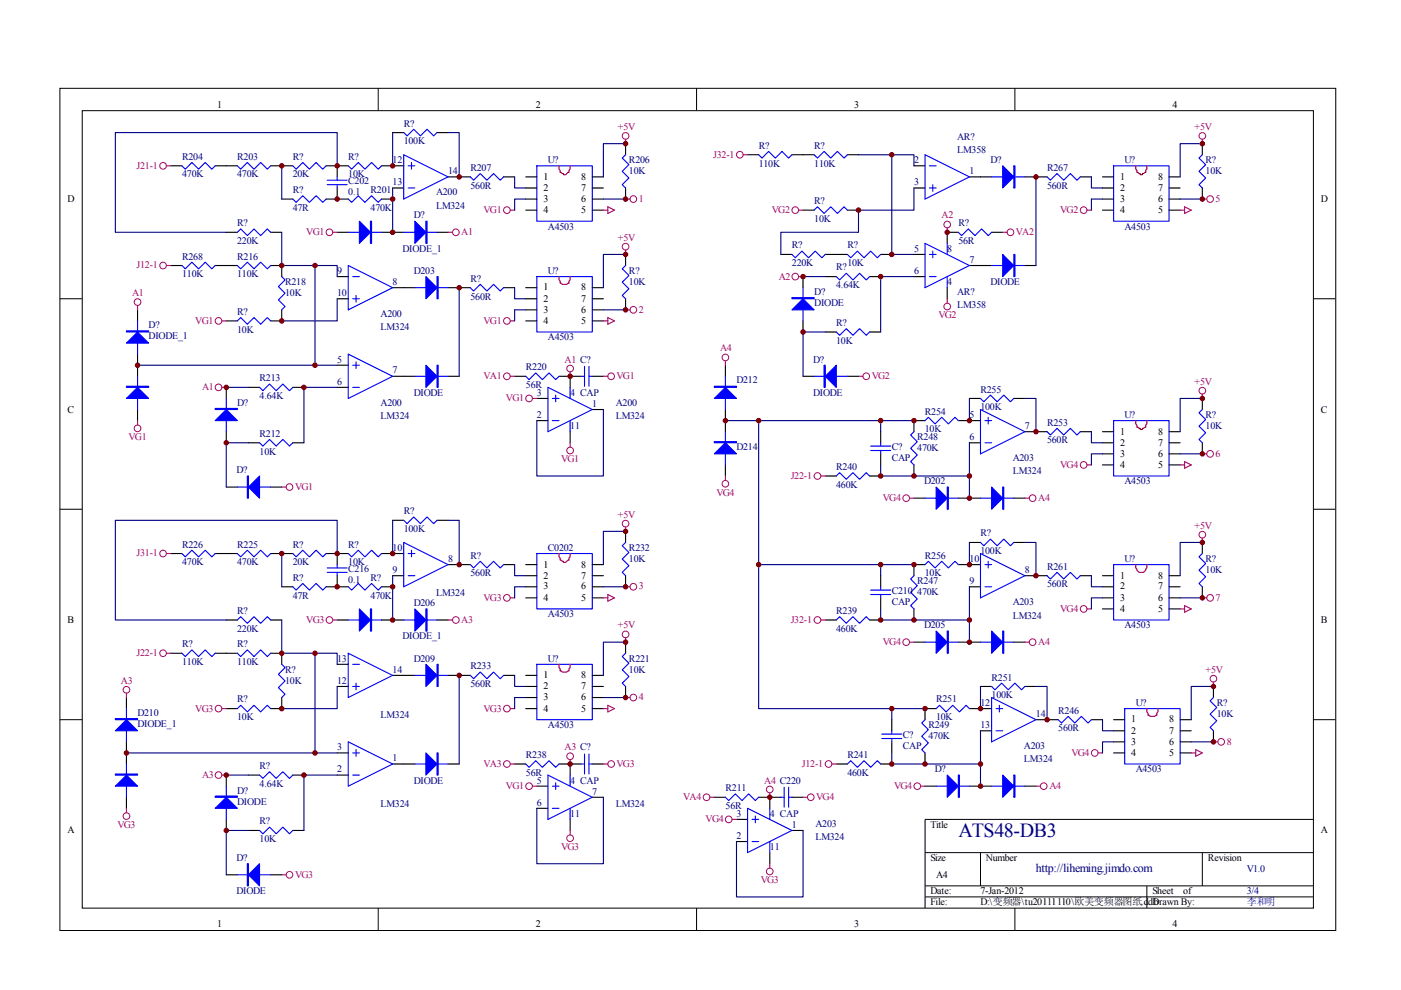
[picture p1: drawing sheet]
<svg xmlns="http://www.w3.org/2000/svg" width="297mm" height="210mm" viewBox="0 0 297 210" stroke-linecap="round" stroke-linejoin="round" font-family="sans-serif">
<g fill="none" stroke="#000" stroke-width=".21">
<path d="M12.7 18.7h270.5v178.6h-270.5zM80.2 18.7v4.7M147.7 18.7v4.7M215.2 18.7v4.7M17.4 23.5h261.1v169h-261.1zM12.7 63.3h4.7M278.4 63.3h4.7M12.7 108h4.7M278.4 108h4.7M12.7 152.6h4.7M278.4 152.6h4.7M278.4 173.7h-82.3v18.8"/>
<path d="M80.2 192.5v4.7M147.7 192.5v4.7M196.1 180.8h82.3M196.1 187.8h82.3M196.1 190.2h82.3M207.9 180.8v7M215.2 192.5v4.7M243.2 187.8v4.7M254.9 180.8v7"/>
</g>
<g fill="none" stroke="#00f" stroke-width=".23">
<path d="M38.6 35.2l.7 .7 1.4-1.4 1.4 1.4 1.4-1.4 1.4 1.4 .7-.7M50.3 35.2l.7 .7 1.4-1.4 1.5 1.4 1.4-1.4 1.4 1.4 .7-.7M62.1 35.2l.7 .7 1.4-1.4 1.4 1.4 1.4-1.4 1.4 1.4 .7-.7M69.4 38.2h4.2M69.4 39.2h4.2M71.5 37.5v.7M71.5 39.2v.7M73.8 35.2l.7 .7 1.5-1.4 1.4 1.4 1.4-1.4 1.4 1.4 .7-.7M85.6 28.1l.7 .7 1.4-1.4 1.4 1.4 1.4-1.4 1.4 1.4 .8-.7M85.6 32.8l9.4 4.7-9.4 4.7zM86.5 39.9h1.5M86.5 35.2h1.5"/>
<path d="M87.2 34.5v1.4M99.7 37.5l.7 .7 1.4-1.4 1.4 1.4 1.4-1.4 1.5 1.4 .7-.7M113.8 35.2h11.8v11.7h-11.8zM132.6 32.8l-.7 .7 1.4 1.4-1.4 1.4 1.4 1.4-1.4 1.5 .7 .7M160.9 32.8l.7 .7 1.4-1.4 1.4 1.4 1.4-1.4 1.4 1.4 .7-.7M172.6 32.8l.7 .7 1.4-1.4 1.4 1.4 1.5-1.4 1.4 1.4 .7-.7M196.1 32.8l9.4 4.7-9.4 4.7zM197.1 39.9h1.4M197.1 35.2h1.4M197.8 39.2v1.4M210.2 37.5h7.1M222 37.5l.7 .7 1.4-1.4 1.4 1.4 1.4-1.4 1.4 1.4 .7-.7"/>
<path d="M236.1 35.2h11.8v11.7h-11.8zM254.9 32.8l-.7 .7 1.4 1.4-1.4 1.4 1.4 1.4-1.4 1.5 .7 .7M38.6 56.3l.7 .7 1.4-1.4 1.4 1.4 1.4-1.4 1.4 1.4 .7-.7M50.3 56.3l.7 .7 1.4-1.4 1.5 1.4 1.4-1.4 1.4 1.4 .7-.7M50.3 49.3l.7-.8 1.4 1.5 1.5-1.5 1.4 1.5 1.4-1.5 .7 .8M59.7 58.6l.7 .7-1.4 1.5 1.4 1.4-1.4 1.4 1.4 1.4-.7 .7M62.1 42.2l.7 .7 1.4-1.4 1.4 1.4 1.4-1.4 1.4 1.4 .7-.7M73.8 42.2l.7 .7 1.5-1.4 1.4 1.4 1.4-1.4 1.4 1.4 .7-.7M73.8 56.3l9.4 4.7-9.4 4.7zM73.8 49.3h7.1M74.8 58.6h1.4M85.6 49.3h7.1"/>
<path d="M113.8 58.6h11.8v11.8h-11.8zM132.6 56.3l-.7 .7 1.4 1.4-1.4 1.4 1.4 1.4-1.4 1.4 .7 .7M167.9 53.9l.7 .8 1.4-1.5 1.4 1.5 1.4-1.5 1.5 1.5 .7-.8M172.6 44.6l.7-.7 1.4 1.4 1.4-1.4 1.5 1.4 1.4-1.4 .7 .7M177.3 58.6l.7 .7 1.4-1.4 1.4 1.4 1.5-1.4 1.4 1.4 .7-.7M179.7 53.9l.7 .8 1.4-1.5 1.4 1.5 1.4-1.5 1.4 1.5 .7-.8M196.1 51.6l9.4 4.7-9.4 4.7zM197.1 58.6h1.4M197.1 53.9h1.4M197.8 53.2v1.5M200.8 51.6v2.3M200.8 58.6v2.4"/>
<path d="M203.2 49.3l.7 .7 1.4-1.5 1.4 1.5 1.4-1.5 1.4 1.5 .7-.7M210.2 56.3h7.1M29.2 68v7.1M29.2 79.8v7M50.3 68l.7-.7 1.4 1.4 1.5-1.4 1.4 1.4 1.4-1.4 .7 .7M73.8 75.1l9.4 4.7-9.4 4.7zM74.8 77.4h1.4M74.8 63.3h1.4M75.5 62.6v1.4M75.5 76.7v1.4M88 79.8h7M88 61h7"/>
<path d="M99.7 61l.7 .7 1.4-1.4 1.4 1.4 1.4-1.4 1.5 1.4 .7-.7M111.5 79.8l.7 .7 1.4-1.4 1.4 1.4 1.4-1.4 1.4 1.4 .7-.7M123.2 79.8h.7M123.9 77.7v4.2M124.9 79.8h.7M124.9 77.7v4.2M153.8 79.8v7M170.3 61v7M172.6 79.8h7.1M177.3 70.4l.7 .7 1.4-1.4 1.4 1.4 1.5-1.4 1.4 1.4 .7-.7M48 84.5v7M55 93.9l.7 .7 1.4-1.4 1.5 1.4 1.4-1.4 1.4 1.4 .7-.7"/>
<path d="M55 82.1l.7 .7 1.4-1.4 1.5 1.4 1.4-1.4 1.4 1.4 .7-.7M74.8 82.1h1.4M116.2 82.1l9.4 4.7-9.4 4.7zM117.1 89.2h1.4M117.1 84.5h1.4M117.8 83.8v1.4M120.9 82.1v2.4M120.9 89.2v2.3M153.8 91.5v7.1M184.6 94.6h4.2M184.6 95.5h4.2M186.7 93.9v.7"/>
<path d="M186.7 95.5v.7M193.8 91.5l-.7 .7 1.4 1.4-1.4 1.5 1.4 1.4-1.4 1.4 .7 .7M196.1 89.2l.7-.7 1.4 1.4 1.5-1.4 1.4 1.4 1.4-1.4 .7 .7M207.9 84.5l.7 .7 1.4-1.4 1.4 1.4 1.4-1.4 1.4 1.4 .7-.7M207.9 86.8l9.4 4.7-9.4 4.7zM208.8 89.2h1.4M208.8 93.9h1.4M209.5 88.5v1.4M222 91.5l.7 .7 1.4-1.4 1.4 1.4 1.4-1.4 1.4 1.4 .7-.7M236.1 89.2h11.8v11.7h-11.8zM254.9 86.8l-.7 .7 1.4 1.4-1.4 1.5 1.4 1.4-1.4 1.4 .7 .7M38.6 117.4l.7 .7 1.4-1.4 1.4 1.4 1.4-1.4 1.4 1.4 .7-.7"/>
<path d="M50.3 117.4l.7 .7 1.4-1.4 1.5 1.4 1.4-1.4 1.4 1.4 .7-.7M50.3 103.3h7.1M62.1 117.4l.7 .7 1.4-1.4 1.4 1.4 1.4-1.4 1.4 1.4 .7-.7M71.5 119.7v.7M73.8 117.4l.7 .7 1.5-1.4 1.4 1.4 1.4-1.4 1.4 1.4 .7-.7M85.6 110.3l.7 .7 1.4-1.4 1.4 1.4 1.4-1.4 1.4 1.4 .8-.7M85.6 115l9.4 4.7-9.4 4.7zM86.5 117.4h1.5M87.2 116.7v1.4M99.7 119.7l.7 .7 1.4-1.4 1.4 1.4 1.4-1.4 1.5 1.4 .7-.7M113.8 117.4h11.8v11.7h-11.8zM132.6 115l-.7 .7 1.4 1.4-1.4 1.4 1.4 1.4-1.4 1.5 .7 .7"/>
<path d="M177.3 100.9l.7-.7 1.4 1.4 1.4-1.4 1.5 1.4 1.4-1.4 .7 .7M196.1 119.7l.7-.7 1.4 1.4 1.5-1.4 1.4 1.4 1.4-1.4 .7 .7M196.1 105.6h7.1M207.9 115l.7 .7 1.4-1.4 1.4 1.4 1.4-1.4 1.4 1.4 .7-.7M207.9 117.4l9.4 4.7-9.4 4.7zM207.9 105.6h7M208.8 119.7h1.4M209.5 119v1.4M236.1 119.7h11.8v11.8h-11.8zM254.9 117.4l-.7 .7 1.4 1.4-1.4 1.4 1.4 1.4-1.4 1.4 .7 .7M38.6 138.5l.7 .7 1.4-1.4 1.4 1.4 1.4-1.4 1.4 1.4 .7-.7M50.3 138.5l.7 .7 1.4-1.4 1.5 1.4 1.4-1.4 1.4 1.4 .7-.7"/>
<path d="M50.3 131.5l.7-.7 1.4 1.4 1.5-1.4 1.4 1.4 1.4-1.4 .7 .7M62.1 124.4l.7 .7 1.4-1.4 1.4 1.4 1.4-1.4 1.4 1.4 .7-.7M69.4 120.4h4.2M69.4 121.4h4.2M71.5 121.4v.7M73.8 124.4l.7 .7 1.5-1.4 1.4 1.4 1.4-1.4 1.4 1.4 .7-.7M73.8 138.5l9.4 4.7-9.4 4.7zM73.8 131.5h7.1M85.6 131.5h7.1M86.5 122.1h1.5M132.6 138.5l-.7 .7 1.4 1.4-1.4 1.4 1.4 1.4-1.4 1.4 .7 .7M177.3 131.5l.7-.7 1.4 1.4 1.4-1.4 1.5 1.4 1.4-1.4 .7 .7"/>
<path d="M184.6 125.1h4.2M184.6 126.1h4.2M186.7 124.4v.7M186.7 126.1v.7M193.8 122.1l-.7 .7 1.4 1.4-1.4 1.4 1.4 1.4-1.4 1.4 .7 .7M196.1 136.2h7.1M207.9 136.2h7M208.8 124.4h1.4M222 122.1l.7 .7 1.4-1.4 1.4 1.4 1.4-1.4 1.4 1.4 .7-.7M26.8 150.2v7.1M50.3 150.2l.7-.7 1.4 1.4 1.5-1.4 1.4 1.4 1.4-1.4 .7 .7M59.7 140.9l.7 .7-1.4 1.4 1.4 1.4-1.4 1.4 1.4 1.4-.7 .7"/>
<path d="M73.8 157.3l9.4 4.7-9.4 4.7zM74.8 159.6h1.4M74.8 140.9h1.4M74.8 145.5h1.4M75.5 144.8v1.5M75.5 158.9v1.4M88 143.2h7M99.7 143.2l.7 .7 1.4-1.4 1.4 1.4 1.4-1.4 1.5 1.4 .7-.7M113.8 140.9h11.8v11.7h-11.8zM123.9 159.9v4.2M124.9 159.9v4.2M187 155.6h4.2"/>
<path d="M187 156.6h4.2M189.1 154.9v.7M189.1 156.6v.7M196.1 152.6l-.7 .7 1.4 1.4-1.4 1.4 1.4 1.4-1.4 1.4 .7 .7M198.5 150.2l.7-.7 1.4 1.4 1.4-1.4 1.4 1.4 1.4-1.4 .7 .7M210.2 145.5l.7 .8 1.5-1.5 1.4 1.5 1.4-1.5 1.4 1.5 .7-.8M210.2 147.9l9.4 4.7-9.4 4.7zM211.2 154.9h1.4M211.2 150.2h1.4M211.9 149.5v1.4M224.3 152.6l.8 .7 1.4-1.4 1.4 1.4 1.4-1.4 1.4 1.4 .7-.7M238.5 150.2h11.7v11.8h-11.7z"/>
<path d="M257.3 147.9l-.7 .7 1.4 1.4-1.4 1.4 1.4 1.4-1.4 1.4 .7 .7M26.8 162v7M48 166.7v7M55 176.1l.7 .7 1.4-1.4 1.5 1.4 1.4-1.4 1.4 1.4 .7-.7M55 164.3l.7 .7 1.4-1.4 1.5 1.4 1.4-1.4 1.4 1.4 .7-.7M74.8 164.3h1.4M88 162h7M111.5 162l.7 .7 1.4-1.4 1.4 1.4 1.4-1.4 1.4 1.4 .7-.7M116.2 164.3l9.4 4.7-9.4 4.7zM117.1 171.4h1.4M117.1 166.7h1.4M117.8 166v1.4"/>
<path d="M120.9 164.3v2.4M120.9 171.4v2.3M123.2 162h.7M124.9 162h.7M153.8 169l.7 .7 1.4-1.4 1.4 1.4 1.4-1.4 1.4 1.4 .8-.7M158.5 171.4l9.4 4.7-9.4 4.7zM159.4 178.4h1.5M159.4 173.7h1.5M160.1 173v1.4M163.2 171.4v2.3M163.2 178.4v2.4M165.6 169h.7"/>
<path d="M166.3 166.9v4.2M167.2 169h.7M167.2 166.9v4.2M179.7 162l.7-.7 1.4 1.4 1.4-1.4 1.4 1.4 1.4-1.4 .7 .7M198.5 166.7h7M210.2 166.7h7.1M50.3 185.5h7.1"/>
</g>
<g fill="none" stroke="#000" stroke-width=".23">
<path d="M36.2 35.2h2.4M45.6 35.2h4.7M57.4 35.2h4.7M69.1 35.2h4.7M71.5 35.2v2.3M71.5 39.9v2.3M80.9 35.2h4.7M83.2 39.9h2.4M83.2 28.1h2.4M92.7 28.1h2.3M95 37.5h4.7M106.8 37.5h2.3"/>
<path d="M111.5 37.5h2.3M111.5 39.9h2.3M125.6 37.5h2.3M125.6 39.9h2.3M132.6 30.5v2.3M132.6 39.9v2.3M158.5 32.8h2.4M167.9 32.8h4.7M179.7 32.8h2.3M193.8 39.9h2.3M193.8 35.2h2.3M205.5 37.5h4.7"/>
<path d="M217.3 37.5h4.7M229 37.5h2.4M233.8 37.5h2.3M233.8 39.9h2.3M247.9 37.5h2.3M247.9 39.9h2.3M254.9 30.5v2.3M254.9 39.9v2.3M36.2 56.3h2.4M45.6 56.3h4.7M48 49.3h2.3M57.4 56.3h2.3v2.3"/>
<path d="M57.4 49.3h2.3M59.7 42.2h2.4M69.1 42.2h4.7M71.5 58.6h2.3M71.5 49.3h2.3M80.9 42.2h2.3M80.9 49.3h4.7M92.7 49.3h2.3M111.5 42.2h2.3M111.5 44.6h2.3M125.6 42.2h2.3M125.6 44.6h2.3"/>
<path d="M132.6 53.9v2.4M165.6 53.9h2.3M170.3 44.6h2.3M170.3 58.6v2.4M175 58.6h2.3M175 53.9h4.7M179.7 44.6h2.3M184.4 58.6h2.3M186.7 53.9h2.4M193.8 58.6h2.3M193.8 53.9h2.3M203.2 49.3h-2.4v2.3"/>
<path d="M205.5 56.3h4.7M210.2 49.3h2.4M217.3 56.3h2.3M233.8 42.2h2.3M233.8 44.6h2.3M247.9 42.2h2.3M247.9 44.6h2.3M29.2 65.7v2.3M29.2 75.1v4.7M48 68h2.3M59.7 65.7v2.3h-2.3M71.5 63.3h2.3"/>
<path d="M71.5 77.4h2.3M83.2 61h4.8M83.2 79.8h4.8M95 61h4.7M95 79.8h2.4M106.8 61h2.3M109.1 79.8h2.4M111.5 61h2.3M111.5 63.3h2.3M111.5 65.7h2.3M111.5 68h2.3M118.5 79.8h4.7"/>
<path d="M120.9 79.8v2.3M125.6 61h2.3M125.6 63.3h2.3M125.6 65.7h2.3M125.6 68h2.3M125.6 79.8h2.3M132.6 63.3v2.4M153.8 77.4v2.4M170.3 79.8h2.3M170.3 68v2.4M175 70.4h2.3M179.7 79.8h2.3"/>
<path d="M184.4 70.4h2.3M200.8 61v2.3M29.2 86.8v2.4M48 82.1v2.4M48 91.5v2.4M52.7 82.1h2.3M52.7 93.9h2.3M62.1 82.1h2.3M62.1 93.9h2.3M71.5 82.1h2.3M113.8 89.2h2.4M113.8 84.5h2.4"/>
<path d="M120.9 91.5v2.4M125.6 86.8h2.3M153.8 86.8v4.7M153.8 98.6v2.3M186.7 91.5v2.4M186.7 96.2v2.4M193.8 98.6v2.3M196.1 89.2h-2.3v2.3M203.2 89.2h4.7M205.5 84.5h2.4M205.5 93.9h2.4M214.9 84.5h2.4"/>
<path d="M217.3 91.5h4.7M229 91.5h2.4M233.8 93.9h2.3M233.8 91.5h2.3M233.8 96.2h2.3M233.8 98.6h2.3M247.9 93.9h2.3M247.9 91.5h2.3M247.9 96.2h2.3M247.9 98.6h2.3M254.9 84.5v2.3M254.9 93.9v2.3"/>
<path d="M36.2 117.4h2.4M45.6 117.4h4.7M48 103.3h2.3M57.4 103.3h2.3M57.4 117.4h4.7M69.1 117.4h4.7M71.5 117.4v2.3M80.9 117.4h4.7M83.2 110.3h2.4M92.7 110.3h2.3M95 119.7h4.7M106.8 119.7h2.3"/>
<path d="M111.5 119.7h2.3M125.6 119.7h2.3M132.6 112.7v2.3M175 100.9h2.3M184.4 100.9h2.3M193.8 105.6h2.3M196.1 119.7h-2.3v2.4M203.2 119.7h4.7M203.2 105.6h4.7M205.5 115h2.4M214.9 105.6h2.4M214.9 115h2.4"/>
<path d="M254.9 115v2.4M36.2 138.5h2.4M45.6 138.5h4.7M48 131.5h2.3M57.4 138.5h2.3v2.4M57.4 131.5h2.3M59.7 124.4h2.4M69.1 124.4h4.7M71.5 131.5h2.3M71.5 122.1v2.3M80.9 124.4h2.3M80.9 131.5h4.7"/>
<path d="M83.2 122.1h2.4M92.7 131.5h2.3M111.5 122.1h2.3M111.5 124.4h2.3M111.5 126.8h2.3M125.6 122.1h2.3M125.6 124.4h2.3M125.6 126.8h2.3M132.6 122.1v2.3M132.6 136.2v2.3M175 131.5h2.3M184.4 131.5h2.3"/>
<path d="M186.7 122.1v2.3M186.7 126.8v2.3M193.8 129.1v2.4M193.8 136.2h2.3M203.2 136.2h4.7M205.5 124.4h2.4M214.9 136.2h2.4M217.3 122.1h4.7M229 122.1h2.4M233.8 122.1h2.3M233.8 124.4h2.3M233.8 126.8h2.3"/>
<path d="M233.8 129.1h2.3M247.9 122.1h2.3M247.9 124.4h2.3M247.9 126.8h2.3M247.9 129.1h2.3M254.9 124.4v2.4M26.8 147.9v2.3M26.8 157.3v4.7M48 150.2h2.3M59.7 147.9v2.3h-2.3M71.5 145.5h2.3M71.5 159.6h2.3"/>
<path d="M71.5 140.9h2.3M83.2 143.2h4.8M95 143.2h4.7M106.8 143.2h2.3M111.5 143.2h2.3M111.5 145.5h2.3M111.5 147.9h2.3M111.5 150.2h2.3M125.6 143.2h2.3M125.6 145.5h2.3M125.6 147.9h2.3M125.6 150.2h2.3"/>
<path d="M132.6 145.5v2.4M189.1 152.6v2.3M189.1 157.3v2.3M196.1 159.6v2.4M198.5 150.2h-2.4v2.4M205.5 150.2h4.7M207.9 145.5h2.3M207.9 154.9h2.3M217.3 145.5h2.3M219.6 152.6h4.7M231.4 152.6h2.4M236.1 159.6h2.4"/>
<path d="M236.1 154.9h2.4M236.1 152.6h2.4M236.1 157.3h2.4M250.2 159.6h2.4M250.2 154.9h2.4M250.2 152.6h2.4M250.2 157.3h2.4M257.3 145.5v2.4M257.3 154.9v2.4M26.8 169v2.4M48 164.3v2.4M48 173.7v2.4"/>
<path d="M52.7 164.3h2.3M52.7 176.1h2.3M62.1 164.3h2.3M62.1 176.1h2.3M71.5 164.3h2.3M83.2 162h4.8M95 162h2.4M109.1 162h2.4M113.8 171.4h2.4M113.8 166.7h2.4M118.5 162h4.7M120.9 162v2.3"/>
<path d="M120.9 173.7v2.4M125.6 162h2.3M125.6 169h2.3M151.4 169h2.4M156.2 178.4h2.3M156.2 173.7h2.3M160.9 169h4.7M163.2 169v2.4M167.9 169h2.4M167.9 176.1h2.4M177.3 162h2.4M186.7 162h2.4"/>
<path d="M196.1 166.7h2.4M205.5 166.7h4.7M217.3 166.7h2.3M48 185.5h2.3M57.4 185.5h2.3M163.2 180.8v2.3"/>
</g>
<path d="M118.5 35.2v.7l.3 .2v.5l.7 .2v.2a.74 .74 0 0 0 .9-.4h.2v-.5l.3-.2v-.7M240.8 35.2v.7l.2 .2v.5l.7 .2v.2h.5v-.2l.7-.2v-.5l.3-.2v-.7M118.5 58.6v.7l.3 .3v.5a1.97 1.97 0 0 0 1.8 0v-.5l.3-.3v-.7M240.8 89.2v.7l.2 .2v.5l.7 .2v.3h.5v-.3l.7-.2v-.5l.3-.2v-.7M118.5 117.4v.7l.3 .2v.5l.7 .2v.2a.74 .74 0 0 0 .9-.4h.2v-.5l.3-.2v-.7M240.8 119.7v.7l.2 .3a1.03 1.03 0 0 0 .9 .7 1.03 1.03 0 0 0 1-.5l.3-.5v-.7M118.5 140.9v.7l.3 .2v.5a2.01 2.01 0 0 0 1.8 0v-.5l.3-.2v-.7M243.2 150.2v.7l.2 .3v.5a1.97 1.97 0 0 0 1.9 0v-.5l.2-.3v-.7" fill="none" stroke="#f00" stroke-width=".23"/>
<g fill="none" stroke="#a1006a" stroke-width=".21">
<circle cx="34.6" cy="35.2" r=".71"/>
<circle cx="132.6" cy="28.8" r=".71"/>
<circle cx="156.9" cy="32.8" r=".71"/>
<circle cx="254.9" cy="28.8" r=".71"/>
<circle cx="34.6" cy="56.3" r=".7"/>
<circle cx="69.8" cy="49.2" r=".71"/>
<circle cx="96.7" cy="49.2" r=".71"/>
<circle cx="107.5" cy="44.6" r=".71"/>
<circle cx="132.6" cy="52.3" r=".71"/>
<circle cx="134.3" cy="42.2" r=".71"/>
<circle cx="168.6" cy="44.6" r=".7"/>
<circle cx="168.6" cy="58.6" r=".7"/>
<circle cx="200.8" cy="47.6" r=".7"/>
<circle cx="214.2" cy="49.2" r=".71"/>
<circle cx="229.8" cy="44.6" r=".71"/>
<circle cx="256.6" cy="42.2" r=".71"/>
<circle cx="29.2" cy="64" r=".71"/>
<circle cx="46.3" cy="68" r=".71"/>
<circle cx="107.5" cy="68" r=".71"/>
<circle cx="107.5" cy="79.8" r=".71"/>
<circle cx="120.9" cy="78.1" r=".71"/>
<circle cx="129.6" cy="79.8" r=".71"/>
<circle cx="134.3" cy="65.7" r=".71"/>
<circle cx="153.8" cy="75.8" r=".7"/>
<circle cx="183.7" cy="79.8" r=".71"/>
<circle cx="200.8" cy="65" r=".71"/>
<circle cx="29.2" cy="90.8" r=".71"/>
<circle cx="46.3" cy="82.1" r=".71"/>
<circle cx="112.2" cy="84.5" r=".71"/>
<circle cx="120.9" cy="95.5" r=".71"/>
<circle cx="229.8" cy="98.6" r=".71"/>
<circle cx="254.9" cy="82.8" r=".71"/>
<circle cx="256.6" cy="96.2" r=".71"/>
<circle cx="34.6" cy="117.4" r=".7"/>
<circle cx="61.4" cy="103.3" r=".7"/>
<circle cx="132.6" cy="111" r=".71"/>
<circle cx="153.8" cy="102.6" r=".7"/>
<circle cx="173.3" cy="100.9" r=".71"/>
<circle cx="192.1" cy="105.6" r=".7"/>
<circle cx="218.9" cy="105.6" r=".7"/>
<circle cx="254.9" cy="113.4" r=".71"/>
<circle cx="34.6" cy="138.5" r=".7"/>
<circle cx="69.8" cy="131.5" r=".7"/>
<circle cx="96.7" cy="131.5" r=".7"/>
<circle cx="107.5" cy="126.8" r=".71"/>
<circle cx="132.6" cy="134.5" r=".71"/>
<circle cx="134.3" cy="124.4" r=".71"/>
<circle cx="173.3" cy="131.5" r=".71"/>
<circle cx="192.1" cy="136.2" r=".7"/>
<circle cx="218.9" cy="136.2" r=".7"/>
<circle cx="229.8" cy="129.1" r=".71"/>
<circle cx="256.6" cy="126.8" r=".71"/>
<circle cx="26.8" cy="146.3" r=".71"/>
<circle cx="46.3" cy="150.2" r=".7"/>
<circle cx="107.5" cy="150.2" r=".71"/>
<circle cx="134.3" cy="147.9" r=".71"/>
<circle cx="232.1" cy="159.6" r=".71"/>
<circle cx="257.3" cy="143.9" r=".71"/>
<circle cx="258.9" cy="157.3" r=".71"/>
<circle cx="26.8" cy="173" r=".71"/>
<circle cx="46.3" cy="164.3" r=".7"/>
<circle cx="107.5" cy="162" r=".71"/>
<circle cx="112.2" cy="166.7" r=".71"/>
<circle cx="120.9" cy="160.3" r=".71"/>
<circle cx="120.9" cy="177.7" r=".71"/>
<circle cx="129.6" cy="162" r=".71"/>
<circle cx="149.8" cy="169" r=".71"/>
<circle cx="154.5" cy="173.7" r=".71"/>
<circle cx="163.2" cy="167.4" r=".71"/>
<circle cx="171.9" cy="169" r=".7"/>
<circle cx="175.7" cy="162" r=".7"/>
<circle cx="194.5" cy="166.7" r=".71"/>
<circle cx="221.3" cy="166.7" r=".71"/>
<circle cx="61.4" cy="185.5" r=".7"/>
<circle cx="163.2" cy="184.8" r=".71"/>
</g>
<g fill="none" stroke="#a1006a" stroke-width=".23">
<path d="M35.3 35.2h.9M132.6 29.5v1M157.6 32.8h.9M254.9 29.5v1M35.3 56.3h.9M70.5 49.3h1M95 49.3h.9M108.2 44.6h.9M127.9 44.6h1M128.9 43.9l1.4 .7-1.4 .7zM132.6 53v.9M132.6 42.2h1"/>
<path d="M169.3 44.6h1M169.3 58.6h1M200.8 48.3v1M212.6 49.3h.9M230.5 44.6h.9M250.2 44.6h1M251.2 43.9l1.4 .7-1.4 .7zM254.9 42.2h1M29.2 64.8v.9M47 68h1M108.2 68h.9M108.2 79.8h.9"/>
<path d="M120.9 78.8v1M127.9 68h1M127.9 79.8h1M128.9 67.3l1.4 .7-1.4 .7zM132.6 65.7h1M153.8 76.5v.9M182 79.8h1M200.8 63.3v1M29.2 89.2v.9M47 82.1h1M112.9 84.5h.9M120.9 93.9v.9"/>
<path d="M230.5 98.6h.9M250.2 98.6h1M251.2 97.9l1.4 .7-1.4 .7zM254.9 83.5v1M254.9 96.2h1M35.3 117.4h.9M59.7 103.3h1M132.6 111.7v1M153.8 100.9v1M174 100.9h1M192.8 105.6h1M217.3 105.6h.9"/>
<path d="M254.9 114.1v.9M35.3 138.5h.9M70.5 131.5h1M95 131.5h.9M108.2 126.8h.9M127.9 126.8h1M128.9 126.1l1.4 .7-1.4 .7zM132.6 135.2v1M132.6 124.4h1M174 131.5h1M192.8 136.2h1M217.3 136.2h.9"/>
<path d="M230.5 129.1h.9M250.2 129.1h1M251.2 128.4l1.4 .7-1.4 .7zM254.9 126.8h1M26.8 147v.9M47 150.2h1M108.2 150.2h.9M127.9 150.2h1M128.9 149.5l1.4 .7-1.4 .7zM132.6 147.9h1M232.8 159.6h1M252.6 159.6h.9"/>
<path d="M253.5 158.9l1.4 .7-1.4 .7zM257.3 157.3h.9M257.3 144.6v.9M26.8 171.4v.9M47 164.3h1M108.2 162h.9M112.9 166.7h.9M120.9 161.1v.9M120.9 176.1v.9M127.9 162h1M150.5 169h.9M155.2 173.7h1"/>
<path d="M163.2 168.1v.9M170.3 169h.9M176.4 162h.9M195.2 166.7h.9M219.6 166.7h1M59.7 185.5h1M163.2 183.1v1"/>
</g>
<g fill="none" stroke="#000080" stroke-width=".23">
<path d="M59.7 35.2v7M71.5 35.2v-7.1h-47v21.2h23.5M83.2 28.1v7.1M83.2 39.9v9.4M95 28.1h2.4v9.4M109.1 37.5v2.4h2.4M132.6 30.5h-4.7v7M182 32.8h11.8v2.4M189.1 32.8v21.1h4.7M193.8 39.9v4.7h-11.8v4.7h-16.4v4.6M219.6 37.5v18.8M231.4 37.5v2.4h2.4"/>
<path d="M254.9 30.5h-4.7v7M59.7 49.3v7h11.8v2.3M66.8 56.3v21.1h4.7M111.5 42.2h-2.4v2.4M127.9 42.2h4.7M132.6 53.9h-4.7v7.1M170.3 58.6h4.7M193.8 58.6h-7.1v11.8M233.8 42.2h-2.4v2.4M250.2 42.2h4.7M29.2 77.4h37.6M71.5 63.3v4.7h-11.8"/>
<path d="M97.4 61v18.8M109.1 61v2.3h2.4M111.5 65.7h-2.4v2.3M127.9 65.7h4.7M175 70.4h-4.7v9.4M48 82.1h4.7M52.7 93.9h-4.7v9.4M71.5 82.1h-7.1v11.8M127.9 86.8v14.1h-14.1v-11.7M153.8 89.2h40M160.9 89.2v61h35.2M186.7 89.2v2.3"/>
<path d="M205.5 93.9v7h-18.8v-2.3M205.5 84.5v4.7M217.3 84.5h2.3v7M231.4 91.5v2.4h2.4M233.8 96.2h-2.4v2.4M250.2 96.2h4.7M254.9 84.5h-4.7v7M59.7 117.4v7M71.5 117.4v-7.1h-47v21.2h23.5M83.2 110.3v7.1M95 110.3h2.4v9.4M109.1 119.7v2.4h2.4"/>
<path d="M132.6 112.7h-4.7v7M160.9 119.7h32.9M186.7 119.7v2.4M205.5 100.9v4.7M205.5 115v4.7M217.3 115h2.3v7.1M254.9 115h-4.7v7.1M59.7 131.5v7h11.8v2.4M66.8 138.5v21.1h4.7M83.2 122.1v9.4M111.5 124.4h-2.4v2.4M127.9 124.4h4.7"/>
<path d="M132.6 136.2h-4.7v7M205.5 124.4v7.1h-18.8v-2.4M205.5 131.5v4.7M231.4 122.1v2.3h2.4M233.8 126.8h-2.4v2.3M250.2 126.8h4.7M26.8 159.6h40M71.5 145.5v4.7h-11.8M97.4 143.2v18.8M109.1 143.2v2.3h2.4M111.5 147.9h-2.4v2.3M127.9 147.9h4.7"/>
<path d="M189.1 150.2v2.4M207.9 154.9v7.1h-18.8v-2.4M207.9 145.5v4.7M219.6 145.5h2.4v7.1M233.8 152.6v2.3h2.3M236.1 157.3h-2.3v2.3M252.6 157.3h4.7M257.3 145.5h-4.7v7.1M48 164.3h4.7M52.7 176.1h-4.7v9.4M71.5 164.3h-7.1v11.8M127.9 169v14.1h-14.1v-11.7"/>
<path d="M170.3 176.1v14.1h-14.1v-11.8M207.9 162v4.7"/>
</g>
<g fill="#00f" stroke="#00f" stroke-width=".23">
<path d="M76.2 46.9l2.3 2.4-2.3 2.3z"/>
<path d="M88 46.9l2.3 2.4-2.3 2.3z"/>
<path d="M90.3 58.6l2.4 2.4-2.4 2.3z"/>
<path d="M90.3 77.4l2.4 2.4-2.4 2.3z"/>
<path d="M45.6 89.2l2.4-2.4 2.3 2.4z"/>
<path d="M52.7 103.3l2.3-2.4v4.7z"/>
<path d="M76.2 129.1l2.3 2.4-2.3 2.3z"/>
<path d="M88 129.1l2.3 2.4-2.3 2.3z"/>
<path d="M90.3 140.9l2.4 2.3-2.4 2.3z"/>
<path d="M90.3 159.6l2.4 2.4-2.4 2.3z"/>
<path d="M48 169l2.3 2.4h-4.7z"/>
<path d="M52.7 185.5l2.3-2.4v4.7z"/>
<path d="M212.6 35.2l2.3 2.3-2.3 2.4z"/>
<path d="M212.6 53.9l2.3 2.4-2.3 2.3z"/>
<path d="M167.9 65.7l2.4-2.4 2.3 2.4z"/>
<path d="M175 79.8l2.3-2.4v4.7z"/>
<path d="M198.5 103.3l2.3 2.3-2.3 2.4z"/>
<path d="M210.2 103.3l2.4 2.3-2.4 2.4z"/>
<path d="M153.8 93.9l2.4 2.3h-4.8z"/>
<path d="M151.4 84.5l2.4-2.4 2.4 2.4z"/>
<path d="M198.5 133.8l2.3 2.4-2.3 2.3z"/>
<path d="M210.2 133.8l2.4 2.4-2.4 2.3z"/>
<path d="M200.8 164.3l2.4 2.4-2.4 2.3z"/>
<path d="M212.6 164.3l2.3 2.4-2.3 2.3z"/>
<path d="M26.8 84.5l2.4-2.4 2.3 2.4z"/>
<path d="M26.8 72.7l2.4-2.3 2.3 2.3z"/>
<path d="M26.8 164.3l2.4 2.4h-4.7z"/>
<path d="M26.8 152.6l2.4 2.3h-4.7z"/>
<path d="M78.5 46.9h.3v4.7h-.3z" fill-rule="evenodd"/>
<path d="M90.3 46.9h.2v4.7h-.2z" fill-rule="evenodd"/>
<path d="M92.7 58.6h.2v4.7h-.2z" fill-rule="evenodd"/>
<path d="M92.7 77.4h.2v4.7h-.2z" fill-rule="evenodd"/>
<path d="M45.6 86.6h4.7v.2h-4.7z" fill-rule="evenodd"/>
<path d="M52.4 100.9h.3v4.7h-.3z" fill-rule="evenodd"/>
<path d="M78.5 129.1h.3v4.7h-.3z" fill-rule="evenodd"/>
<path d="M90.3 129.1h.2v4.7h-.2z" fill-rule="evenodd"/>
<path d="M92.7 140.9h.2v4.6h-.2z" fill-rule="evenodd"/>
<path d="M92.7 159.6h.2v4.7h-.2z" fill-rule="evenodd"/>
<path d="M45.6 168.8h4.7v.2h-4.7z" fill-rule="evenodd"/>
<path d="M52.4 183.1h.3v4.7h-.3z" fill-rule="evenodd"/>
<path d="M214.9 35.2h.3v4.7h-.3z" fill-rule="evenodd"/>
<path d="M214.9 53.9h.3v4.7h-.3z" fill-rule="evenodd"/>
<path d="M167.9 63.1h4.7v.2h-4.7z" fill-rule="evenodd"/>
<path d="M174.7 77.4h.3v4.7h-.3z" fill-rule="evenodd"/>
<path d="M200.8 103.3h.3v4.7h-.3z" fill-rule="evenodd"/>
<path d="M212.6 103.3h.2v4.7h-.2z" fill-rule="evenodd"/>
<path d="M151.4 93.6h4.8v.3h-4.8z" fill-rule="evenodd"/>
<path d="M151.4 81.9h4.8v.2h-4.8z" fill-rule="evenodd"/>
<path d="M200.8 133.8h.3v4.7h-.3z" fill-rule="evenodd"/>
<path d="M212.6 133.8h.2v4.7h-.2z" fill-rule="evenodd"/>
<path d="M203.2 164.3h.2v4.7h-.2z" fill-rule="evenodd"/>
<path d="M214.9 164.3h.3v4.7h-.3z" fill-rule="evenodd"/>
<path d="M26.8 81.9h4.7v.2h-4.7z" fill-rule="evenodd"/>
<path d="M26.8 70.2h4.7v.2h-4.7z" fill-rule="evenodd"/>
<path d="M24.5 164.1h4.7v.2h-4.7z" fill-rule="evenodd"/>
<path d="M24.5 152.4h4.7v.2h-4.7z" fill-rule="evenodd"/>
</g>
<g fill="#800000" stroke="#800000" stroke-width=".21">
<circle cx="83.2" cy="42.2" r=".47"/>
<circle cx="83.2" cy="35.2" r=".47"/>
<circle cx="97.4" cy="37.5" r=".47"/>
<circle cx="59.7" cy="35.2" r=".47"/>
<circle cx="97.4" cy="61" r=".47"/>
<circle cx="59.7" cy="56.3" r=".47"/>
<circle cx="59.7" cy="68" r=".47"/>
<circle cx="66.8" cy="56.3" r=".47"/>
<circle cx="64.4" cy="82.1" r=".47"/>
<circle cx="83.2" cy="49.3" r=".47"/>
<circle cx="132.6" cy="42.2" r=".47"/>
<circle cx="132.6" cy="30.5" r=".47"/>
<circle cx="132.6" cy="65.7" r=".47"/>
<circle cx="132.6" cy="53.9" r=".47"/>
<circle cx="48" cy="82.1" r=".47"/>
<circle cx="120.9" cy="79.8" r=".47"/>
<circle cx="48" cy="93.9" r=".47"/>
<circle cx="83.2" cy="117.4" r=".47"/>
<circle cx="97.4" cy="119.7" r=".47"/>
<circle cx="59.7" cy="117.4" r=".47"/>
<circle cx="83.2" cy="124.4" r=".47"/>
<circle cx="97.4" cy="143.2" r=".47"/>
<circle cx="59.7" cy="138.5" r=".47"/>
<circle cx="59.7" cy="150.2" r=".47"/>
<circle cx="66.8" cy="138.5" r=".47"/>
<circle cx="64.4" cy="164.3" r=".47"/>
<circle cx="83.2" cy="131.5" r=".47"/>
<circle cx="48" cy="176.1" r=".47"/>
<circle cx="132.6" cy="112.7" r=".47"/>
<circle cx="132.6" cy="136.2" r=".47"/>
<circle cx="132.6" cy="124.4" r=".47"/>
<circle cx="132.6" cy="147.9" r=".47"/>
<circle cx="120.9" cy="162" r=".47"/>
<circle cx="48" cy="164.3" r=".47"/>
<circle cx="207.9" cy="150.2" r=".47"/>
<circle cx="222" cy="152.6" r=".47"/>
<circle cx="189.1" cy="162" r=".47"/>
<circle cx="196.1" cy="162" r=".47"/>
<circle cx="207.9" cy="166.7" r=".47"/>
<circle cx="207.9" cy="162" r=".47"/>
<circle cx="257.3" cy="145.5" r=".47"/>
<circle cx="205.5" cy="89.2" r=".47"/>
<circle cx="219.6" cy="91.5" r=".47"/>
<circle cx="193.8" cy="89.2" r=".47"/>
<circle cx="186.7" cy="100.9" r=".47"/>
<circle cx="193.8" cy="100.9" r=".47"/>
<circle cx="205.5" cy="105.6" r=".47"/>
<circle cx="153.8" cy="89.2" r=".47"/>
<circle cx="186.7" cy="89.2" r=".47"/>
<circle cx="205.5" cy="100.9" r=".47"/>
<circle cx="254.9" cy="96.2" r=".47"/>
<circle cx="205.5" cy="119.7" r=".47"/>
<circle cx="219.6" cy="122.1" r=".47"/>
<circle cx="186.7" cy="131.5" r=".47"/>
<circle cx="193.8" cy="131.5" r=".47"/>
<circle cx="205.5" cy="136.2" r=".47"/>
<circle cx="205.5" cy="131.5" r=".47"/>
<circle cx="254.9" cy="115" r=".47"/>
<circle cx="160.9" cy="89.2" r=".47"/>
<circle cx="196.1" cy="150.2" r=".47"/>
<circle cx="189.1" cy="150.2" r=".47"/>
<circle cx="193.8" cy="119.7" r=".47"/>
<circle cx="160.9" cy="119.7" r=".47"/>
<circle cx="186.7" cy="119.7" r=".47"/>
<circle cx="254.9" cy="42.2" r=".47"/>
<circle cx="219.6" cy="37.5" r=".47"/>
<circle cx="189.1" cy="53.9" r=".47"/>
<circle cx="182" cy="44.6" r=".47"/>
<circle cx="189.1" cy="32.8" r=".47"/>
<circle cx="186.7" cy="58.6" r=".47"/>
<circle cx="170.3" cy="58.6" r=".47"/>
<circle cx="170.3" cy="70.4" r=".47"/>
<circle cx="254.9" cy="30.5" r=".47"/>
<circle cx="254.9" cy="84.5" r=".47"/>
<circle cx="254.9" cy="126.8" r=".47"/>
<circle cx="257.3" cy="157.3" r=".47"/>
<circle cx="163.2" cy="169" r=".47"/>
<circle cx="200.8" cy="49.3" r=".47"/>
<circle cx="71.5" cy="42.2" r=".47"/>
<circle cx="71.5" cy="35.2" r=".47"/>
<circle cx="71.5" cy="124.4" r=".47"/>
<circle cx="71.5" cy="117.4" r=".47"/>
<circle cx="66.8" cy="159.6" r=".47"/>
<circle cx="26.8" cy="159.6" r=".47"/>
<circle cx="66.8" cy="77.4" r=".47"/>
<circle cx="29.2" cy="77.4" r=".47"/>
</g>
<text font-size="4.2" fill="#000080" x="203.2" y="177.4">ATS48-DB3</text>
<text font-size="2.5" fill="#000080" x="219.6" y="184.8">http://liheming.jimdo.com</text>
<g font-size="2.1">
<text x="46.1" y="22.9">1</text>
<text x="113.6" y="22.9">2</text>
<text x="181.1" y="22.9">3</text>
<text x="248.6" y="22.9">4</text>
<text x="115.2" y="38.1">1</text>
<text x="115.2" y="40.5">2</text>
<text x="123.2" y="40.5">7</text>
<text x="123.2" y="38.1">8</text>
<text x="237.5" y="38.1">1</text>
<text x="237.5" y="40.5">2</text>
<text x="245.5" y="40.5">7</text>
<text x="245.5" y="38.1">8</text>
<text x="14.3" y="42.8">D</text>
<text x="115.2" y="42.8">3</text>
<text x="115.2" y="45.1">4</text>
<text x="123.2" y="45.1">5</text>
<text x="123.2" y="42.8">6</text>
<text x="237.5" y="42.8">3</text>
<text x="237.5" y="45.1">4</text>
<text x="245.5" y="45.1">5</text>
<text x="245.5" y="42.8">6</text>
<text x="280.1" y="42.8">D</text>
<text x="115.2" y="61.6">1</text>
<text x="115.2" y="63.9">2</text>
<text x="123.2" y="63.9">7</text>
<text x="123.2" y="61.6">8</text>
<text x="115.2" y="66.3">3</text>
<text x="115.2" y="68.7">4</text>
<text x="123.2" y="68.7">5</text>
<text x="123.2" y="66.3">6</text>
<text x="14.3" y="87.5">C</text>
<text x="280.1" y="87.5">C</text>
<text x="237.5" y="92.1">1</text>
<text x="237.5" y="94.5">2</text>
<text x="245.5" y="94.5">7</text>
<text x="245.5" y="92.1">8</text>
<text x="237.5" y="96.9">3</text>
<text x="237.5" y="99.2">4</text>
<text x="245.5" y="99.2">5</text>
<text x="245.5" y="96.9">6</text>
<text x="115.2" y="120.3">1</text>
<text x="115.2" y="122.7">2</text>
<text x="115.2" y="125">3</text>
<text x="123.2" y="125">6</text>
<text x="123.2" y="122.7">7</text>
<text x="123.2" y="120.3">8</text>
<text x="237.5" y="122.7">1</text>
<text x="237.5" y="125">2</text>
<text x="245.5" y="125">7</text>
<text x="245.5" y="122.7">8</text>
<text x="115.2" y="127.4">4</text>
<text x="123.2" y="127.4">5</text>
<text x="237.5" y="127.4">3</text>
<text x="237.5" y="129.7">4</text>
<text x="245.5" y="129.7">5</text>
<text x="245.5" y="127.4">6</text>
<text x="14.3" y="132.1">B</text>
<text x="280.1" y="132.1">B</text>
<text x="115.2" y="143.8">1</text>
<text x="123.2" y="143.8">8</text>
<text x="115.2" y="146.1">2</text>
<text x="115.2" y="148.5">3</text>
<text x="123.2" y="148.5">6</text>
<text x="123.2" y="146.1">7</text>
<text x="115.2" y="150.9">4</text>
<text x="123.2" y="150.9">5</text>
<text x="239.9" y="153.2">1</text>
<text x="239.9" y="155.5">2</text>
<text x="247.9" y="155.5">7</text>
<text x="247.9" y="153.2">8</text>
<text x="239.9" y="157.9">3</text>
<text x="239.9" y="160.3">4</text>
<text x="247.9" y="160.3">5</text>
<text x="247.9" y="157.9">6</text>
<text x="14.3" y="176.7">A</text>
<text x="197.3" y="175.5">Title</text>
<text x="280.1" y="176.7">A</text>
<text x="197.3" y="182.6">Size</text>
<text x="209" y="182.6">Number</text>
<text x="256.1" y="182.6">Revision</text>
<text x="197.3" y="189.6">Date:</text>
<text x="197.3" y="192">File:</text>
<text x="198.5" y="186.1">A4</text>
<text x="207.9" y="189.6">7-Jan-2012</text>
<text x="207.9" y="192">D:\变频器\tu20111110\欧美变频器图纸.ddb</text>
<text x="244.3" y="189.6">Sheet</text>
<text x="244.3" y="192">Drawn By:</text>
<text x="250.9" y="189.6">of</text>
<text x="46.1" y="196.6">1</text>
<text x="113.6" y="196.6">2</text>
<text x="181.1" y="196.6">3</text>
<text x="248.6" y="196.6">4</text>
</g>
<g font-size="2.1" fill="#000080">
<text x="85.6" y="26.9">R?</text>
<text x="202.9" y="29.6">AR?</text>
<text x="38.6" y="33.9">R204</text>
<text x="50.3" y="33.9">R203</text>
<text x="62.1" y="33.9">R?</text>
<text x="73.8" y="33.9">R?</text>
<text x="83.2" y="34.6">12</text>
<text x="85.6" y="30.6">100K</text>
<text x="116.2" y="34.6">U?</text>
<text x="133.3" y="34.6">R206</text>
<text x="160.9" y="31.5">R?</text>
<text x="160.9" y="35.3">110K</text>
<text x="172.6" y="31.5">R?</text>
<text x="172.6" y="35.3">110K</text>
<text x="193.8" y="34.6">2</text>
<text x="202.9" y="32.4">LM358</text>
<text x="210" y="34.6">D?</text>
<text x="238.4" y="34.6">U?</text>
<text x="255.6" y="34.6">R?</text>
<text x="38.6" y="37.6">470K</text>
<text x="50.3" y="37.6">470K</text>
<text x="62.1" y="37.6">20K</text>
<text x="62.1" y="40.9">R?</text>
<text x="73.8" y="37.6">10K</text>
<text x="73.8" y="39">C202</text>
<text x="73.8" y="41.4">0.1</text>
<text x="78.6" y="40.9">R201</text>
<text x="83.2" y="39.3">13</text>
<text x="92.5" y="41.4">A200</text>
<text x="95" y="36.9">14</text>
<text x="99.7" y="36.3">R207</text>
<text x="99.7" y="40">560R</text>
<text x="133.3" y="36.9">10K</text>
<text x="193.8" y="39.3">3</text>
<text x="205.6" y="36.9">1</text>
<text x="222" y="36.3">R267</text>
<text x="222" y="40">560R</text>
<text x="255.6" y="36.9">10K</text>
<text x="62.1" y="44.7">47R</text>
<text x="78.6" y="44.7">470K</text>
<text x="87.7" y="46.3">D?</text>
<text x="92.5" y="44.2">LM324</text>
<text x="172.6" y="43.3">R?</text>
<text x="172.6" y="47">10K</text>
<text x="50.3" y="48">R?</text>
<text x="50.3" y="51.7">220K</text>
<text x="85.3" y="53.4">DIODE_1</text>
<text x="116.2" y="48.7">A4503</text>
<text x="167.9" y="52.7">R?</text>
<text x="179.7" y="52.7">R?</text>
<text x="193.8" y="53.4">5</text>
<text x="200.8" y="53.4">8</text>
<text x="203.2" y="48">R?</text>
<text x="203.2" y="51.7">56R</text>
<text x="238.4" y="48.7">A4503</text>
<text x="38.6" y="55">R268</text>
<text x="38.6" y="58.8">110K</text>
<text x="50.3" y="55">R216</text>
<text x="50.3" y="58.8">110K</text>
<text x="71.5" y="58.1">9</text>
<text x="87.7" y="58.1">D203</text>
<text x="99.7" y="59.7">R?</text>
<text x="116.2" y="58.1">U?</text>
<text x="133.3" y="58.1">R?</text>
<text x="167.9" y="56.4">220K</text>
<text x="177.3" y="57.3">R?</text>
<text x="179.7" y="56.4">10K</text>
<text x="193.8" y="58.1">6</text>
<text x="205.6" y="55.7">7</text>
<text x="60.5" y="60.5">R218</text>
<text x="60.5" y="62.8">10K</text>
<text x="71.5" y="62.8">10</text>
<text x="83.2" y="60.5">8</text>
<text x="99.7" y="63.5">560R</text>
<text x="133.3" y="60.5">10K</text>
<text x="172.6" y="62.5">D?</text>
<text x="172.6" y="64.9">DIODE</text>
<text x="177.3" y="61.1">4.64K</text>
<text x="200.8" y="60.5">4</text>
<text x="202.9" y="62.5">AR?</text>
<text x="202.9" y="65.4">LM358</text>
<text x="210" y="60.5">DIODE</text>
<text x="31.5" y="69.6">D?</text>
<text x="31.5" y="71.9">DIODE_1</text>
<text x="50.3" y="66.7">R?</text>
<text x="50.3" y="70.5">10K</text>
<text x="80.7" y="67.2">A200</text>
<text x="80.7" y="70">LM324</text>
<text x="177.3" y="69.1">R?</text>
<text x="71.5" y="76.9">5</text>
<text x="116.2" y="72.2">A4503</text>
<text x="172.4" y="76.9">D?</text>
<text x="177.3" y="72.9">10K</text>
<text x="55" y="80.9">R213</text>
<text x="71.5" y="81.5">6</text>
<text x="83.2" y="79.2">7</text>
<text x="87.7" y="83.9">DIODE</text>
<text x="111.5" y="78.5">R220</text>
<text x="111.5" y="82.3">56R</text>
<text x="113.8" y="83.9">3</text>
<text x="120.9" y="83.9">4 CAP</text>
<text x="156.1" y="81.3">D212</text>
<text x="172.4" y="83.9">DIODE</text>
<text x="207.9" y="83.2">R255</text>
<text x="50.3" y="86">D?</text>
<text x="55" y="84.6">4.64K</text>
<text x="80.7" y="86">A200</text>
<text x="80.7" y="88.8">LM324</text>
<text x="113.8" y="88.6">2</text>
<text x="125.6" y="86.3">1</text>
<text x="130.6" y="86">A200</text>
<text x="130.6" y="88.8">LM324</text>
<text x="196.1" y="87.9">R254</text>
<text x="205.6" y="88.6">5</text>
<text x="207.9" y="87">100K</text>
<text x="238.4" y="88.6">U?</text>
<text x="255.6" y="88.6">R?</text>
<text x="55" y="92.6">R212</text>
<text x="120.9" y="90.9">11</text>
<text x="156.1" y="95.4">D214</text>
<text x="189.1" y="95.4">C?</text>
<text x="194.5" y="93.3">R248</text>
<text x="194.5" y="95.7">470K</text>
<text x="196.1" y="91.6">10K</text>
<text x="205.6" y="93.3">6</text>
<text x="217.3" y="90.9">7</text>
<text x="222" y="90.3">R253</text>
<text x="222" y="94">560R</text>
<text x="255.6" y="90.9">10K</text>
<text x="50.1" y="100.3">D?</text>
<text x="55" y="96.4">10K</text>
<text x="177.3" y="99.7">R240</text>
<text x="189.1" y="97.8">CAP</text>
<text x="214.7" y="97.8">A203</text>
<text x="214.7" y="100.6">LM324</text>
<text x="177.3" y="103.4">460K</text>
<text x="195.9" y="102.7">D202</text>
<text x="238.4" y="102.7">A4503</text>
<text x="85.6" y="109.1">R?</text>
<text x="85.6" y="112.8">100K</text>
<text x="207.9" y="113.7">R?</text>
<text x="38.6" y="116.1">R226</text>
<text x="38.6" y="119.8">470K</text>
<text x="50.3" y="116.1">R225</text>
<text x="50.3" y="119.8">470K</text>
<text x="62.1" y="116.1">R?</text>
<text x="62.1" y="119.8">20K</text>
<text x="73.8" y="116.1">R?</text>
<text x="73.8" y="119.8">10K</text>
<text x="83.2" y="116.8">10</text>
<text x="95" y="119.1">8</text>
<text x="99.7" y="118.5">R?</text>
<text x="116.2" y="116.8">C0202</text>
<text x="133.3" y="116.8">R232</text>
<text x="133.3" y="119.1">10K</text>
<text x="196.1" y="118.5">R256</text>
<text x="205.6" y="119.1">10</text>
<text x="207.9" y="117.5">100K</text>
<text x="238.4" y="119.1">U?</text>
<text x="255.6" y="119.1">R?</text>
<text x="62.1" y="123.1">R?</text>
<text x="73.8" y="121.3">C216</text>
<text x="73.8" y="123.6">0.1</text>
<text x="78.6" y="123.1">R?</text>
<text x="83.2" y="121.5">9</text>
<text x="99.7" y="122.2">560R</text>
<text x="189.1" y="125.9">C210</text>
<text x="194.5" y="123.9">R247</text>
<text x="196.1" y="122.2">10K</text>
<text x="205.6" y="123.9">9</text>
<text x="217.3" y="121.5">8</text>
<text x="222" y="120.7">R261</text>
<text x="222" y="124.6">560R</text>
<text x="255.6" y="121.5">10K</text>
<text x="50.3" y="130.1">R?</text>
<text x="62.1" y="126.9">47R</text>
<text x="78.6" y="126.9">470K</text>
<text x="87.7" y="128.5">D206</text>
<text x="92.5" y="126.4">LM324</text>
<text x="116.2" y="130.9">A4503</text>
<text x="177.3" y="130.1">R239</text>
<text x="189.1" y="128.3">CAP</text>
<text x="194.5" y="126.2">470K</text>
<text x="214.7" y="128.3">A203</text>
<text x="214.7" y="131.2">LM324</text>
<text x="38.6" y="137.3">R?</text>
<text x="50.3" y="137.3">R?</text>
<text x="50.3" y="134">220K</text>
<text x="85.3" y="135.6">DIODE_1</text>
<text x="177.3" y="134">460K</text>
<text x="195.9" y="133.2">D205</text>
<text x="238.4" y="133.2">A4503</text>
<text x="38.6" y="141">110K</text>
<text x="50.3" y="141">110K</text>
<text x="60.5" y="142.6">R?</text>
<text x="71.5" y="140.3">13</text>
<text x="83.2" y="142.6">14</text>
<text x="87.7" y="140.3">D209</text>
<text x="99.7" y="141.9">R233</text>
<text x="116.2" y="140.3">U?</text>
<text x="133.3" y="140.3">R221</text>
<text x="133.3" y="142.6">10K</text>
<text x="50.3" y="148.9">R?</text>
<text x="60.5" y="145">10K</text>
<text x="71.5" y="145">12</text>
<text x="99.7" y="145.7">560R</text>
<text x="198.5" y="148.9">R251</text>
<text x="207.9" y="149.7">12</text>
<text x="210.2" y="144.3">R251</text>
<text x="210.2" y="148">100K</text>
<text x="240.8" y="149.7">U?</text>
<text x="258" y="149.7">R?</text>
<text x="29.1" y="151.8">D210</text>
<text x="29.1" y="154.1">DIODE_1</text>
<text x="50.3" y="152.8">10K</text>
<text x="80.7" y="152.2">LM324</text>
<text x="116.2" y="154.4">A4503</text>
<text x="196.8" y="154.4">R249</text>
<text x="198.5" y="152.8">10K</text>
<text x="207.9" y="154.4">13</text>
<text x="219.6" y="152">14</text>
<text x="224.4" y="151.3">R246</text>
<text x="224.4" y="155">560R</text>
<text x="258" y="152">10K</text>
<text x="71.5" y="159.1">3</text>
<text x="83.2" y="161.4">1</text>
<text x="111.5" y="160.7">R238</text>
<text x="179.7" y="160.7">R241</text>
<text x="191.4" y="156.5">C?</text>
<text x="191.4" y="158.8">CAP</text>
<text x="196.8" y="156.7">470K</text>
<text x="217.1" y="158.8">A203</text>
<text x="217.1" y="161.6">LM324</text>
<text x="55" y="163.1">R?</text>
<text x="55" y="166.8">4.64K</text>
<text x="71.5" y="163.8">2</text>
<text x="87.7" y="166.1">DIODE</text>
<text x="111.5" y="164.4">56R</text>
<text x="113.8" y="166.1">5</text>
<text x="120.9" y="166.1">4 CAP</text>
<text x="153.8" y="167.7">R211</text>
<text x="179.7" y="164.4">460K</text>
<text x="198.2" y="163.8">D?</text>
<text x="240.8" y="163.8">A4503</text>
<text x="50.3" y="168.2">D?</text>
<text x="50.3" y="170.6">DIODE</text>
<text x="80.7" y="171">LM324</text>
<text x="113.8" y="170.8">6</text>
<text x="120.9" y="173.2">11</text>
<text x="125.6" y="168.5">7</text>
<text x="130.6" y="171">LM324</text>
<text x="153.8" y="171.5">56R</text>
<text x="156.1" y="173.2">3</text>
<text x="163.2" y="173.2">4 CAP</text>
<text x="55" y="174.8">R?</text>
<text x="55" y="178.6">10K</text>
<text x="156.1" y="177.9">2</text>
<text x="167.9" y="175.5">1</text>
<text x="172.9" y="175.3">A203</text>
<text x="172.9" y="178.1">LM324</text>
<text x="50.1" y="182.6">D?</text>
<text x="163.2" y="180.2">11</text>
<text x="264.3" y="184.9">V1.0</text>
<text x="50.1" y="189.6">DIODE</text>
<text x="264.3" y="192">李和明</text>
<text x="264.3" y="189.6">3/4</text>
</g>
<g font-size="2.1" fill="#a1006a">
<text x="131" y="27.5">+5V</text>
<text x="253.2" y="27.5">+5V</text>
<text x="29" y="35.7">J21-1</text>
<text x="151.2" y="33.5">J32-1</text>
<text x="102.5" y="45.1">VG1</text>
<text x="135.5" y="42.8">1</text>
<text x="163.7" y="45.1">VG2</text>
<text x="199.6" y="46.3">A2</text>
<text x="224.8" y="45.1">VG2</text>
<text x="257.7" y="42.8">5</text>
<text x="64.9" y="49.9">VG1</text>
<text x="97.8" y="49.9">A1</text>
<text x="131" y="51.1">+5V</text>
<text x="215.4" y="49.9">VA2</text>
<text x="29" y="56.9">J12-1</text>
<text x="165.1" y="59.3">A2</text>
<text x="28" y="62.8">A1</text>
<text x="41.4" y="68.7">VG1</text>
<text x="102.5" y="68.7">VG1</text>
<text x="135.5" y="66.3">2</text>
<text x="199" y="67.5">VG2</text>
<text x="119.7" y="76.9">A1 C?</text>
<text x="152.7" y="74.5">A4</text>
<text x="42.8" y="82.7">A1</text>
<text x="102.5" y="80.4">VA1</text>
<text x="130.7" y="80.4">VG1</text>
<text x="184.8" y="80.4">VG2</text>
<text x="253.2" y="81.5">+5V</text>
<text x="107.3" y="85.1">VG1</text>
<text x="27.3" y="93.3">VG1</text>
<text x="119" y="98">VG1</text>
<text x="167.6" y="101.5">J22-1</text>
<text x="224.8" y="99.2">VG4</text>
<text x="257.7" y="96.9">6</text>
<text x="62.6" y="103.9">VG1</text>
<text x="151.9" y="105.1">VG4</text>
<text x="187.2" y="106.2">VG4</text>
<text x="220.1" y="106.2">A4</text>
<text x="131" y="109.7">+5V</text>
<text x="253.2" y="112.1">+5V</text>
<text x="29" y="118">J31-1</text>
<text x="135.5" y="125">3</text>
<text x="102.5" y="127.4">VG3</text>
<text x="224.8" y="129.7">VG4</text>
<text x="257.7" y="127.4">7</text>
<text x="64.9" y="132.1">VG3</text>
<text x="97.8" y="132.1">A3</text>
<text x="131" y="133.2">+5V</text>
<text x="167.6" y="132.1">J32-1</text>
<text x="187.2" y="136.8">VG4</text>
<text x="220.1" y="136.8">A4</text>
<text x="29" y="139.1">J22-1</text>
<text x="255.6" y="142.6">+5V</text>
<text x="25.7" y="145">A3</text>
<text x="135.5" y="148.5">4</text>
<text x="41.4" y="150.9">VG3</text>
<text x="102.5" y="150.9">VG3</text>
<text x="119.7" y="159.1">A3 C?</text>
<text x="227.2" y="160.3">VG4</text>
<text x="260.1" y="157.9">8</text>
<text x="42.8" y="164.9">A3</text>
<text x="102.5" y="162.6">VA3</text>
<text x="107.3" y="167.3">VG1</text>
<text x="130.7" y="162.6">VG3</text>
<text x="162.1" y="166.1">A4 C220</text>
<text x="170" y="162.6">J12-1</text>
<text x="189.6" y="167.3">VG4</text>
<text x="222.5" y="167.3">A4</text>
<text x="144.9" y="169.6">VA4</text>
<text x="173.1" y="169.6">VG4</text>
<text x="24.9" y="175.5">VG3</text>
<text x="149.6" y="174.3">VG4</text>
<text x="119" y="180.2">VG3</text>
<text x="62.6" y="186.1">VG3</text>
<text x="161.3" y="187.3">VG3</text>
</g>
</svg>
